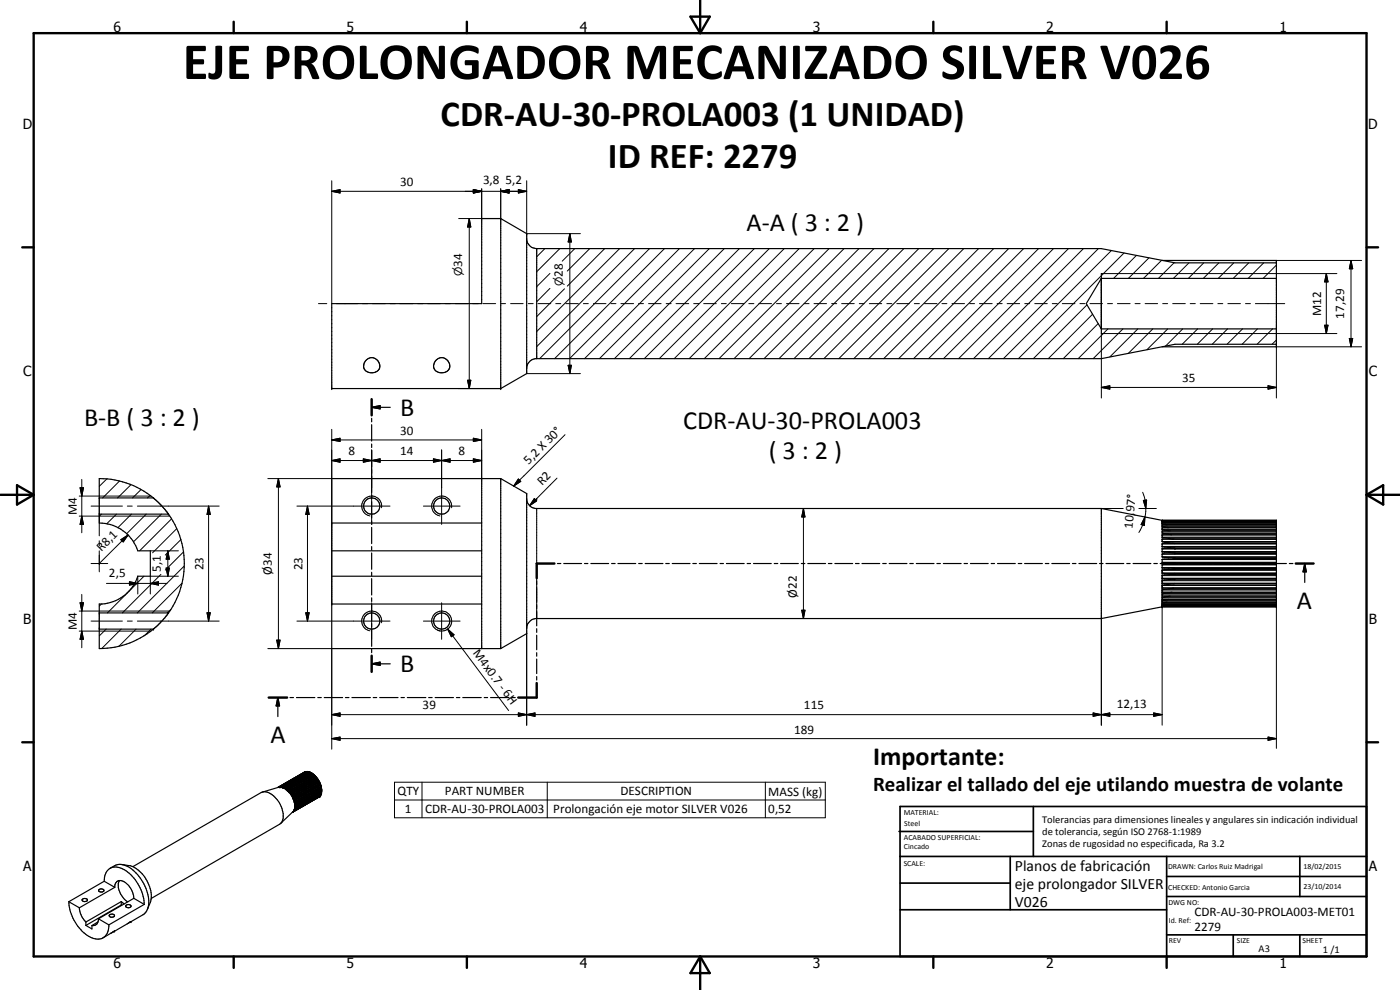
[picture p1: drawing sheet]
<svg xmlns="http://www.w3.org/2000/svg" width="420mm" height="297mm" viewBox="0 0 420 297" stroke-linecap="round" stroke-linejoin="round" font-family="sans-serif">
<g fill="#000">
<circle cx="158.1" cy="70.1" r=".18"/>
<circle cx="383.1" cy="78.1" r=".18"/>
<circle cx="383.1" cy="78.9" r=".18"/>
<circle cx="99.6" cy="116.6" r=".18"/>
<circle cx="150.3" cy="116.6" r=".18"/>
<circle cx="383.1" cy="104.1" r=".18"/>
<circle cx="50.6" cy="154.3" r=".18"/>
<circle cx="348.8" cy="156.1" r=".18"/>
<circle cx="348.8" cy="156.4" r=".18"/>
<circle cx="348.8" cy="156.6" r=".18"/>
<circle cx="348.8" cy="156.9" r=".18"/>
<circle cx="348.8" cy="157.5" r=".18"/>
<circle cx="348.8" cy="158.4" r=".18"/>
<circle cx="348.8" cy="156.2" r=".18"/>
<circle cx="349.4" cy="156.4" r=".18"/>
<circle cx="383.1" cy="156.2" r=".18"/>
<circle cx="383.1" cy="156.1" r=".18"/>
<circle cx="383.1" cy="156.4" r=".18"/>
<circle cx="383.1" cy="156.9" r=".18"/>
<circle cx="383.1" cy="157.5" r=".18"/>
<circle cx="348.8" cy="177" r=".18"/>
<circle cx="348.8" cy="176.4" r=".18"/>
<circle cx="348.8" cy="175.7" r=".18"/>
<circle cx="348.8" cy="161.2" r=".18"/>
<circle cx="348.8" cy="163.2" r=".18"/>
<circle cx="348.8" cy="165.5" r=".18"/>
<circle cx="348.8" cy="179.8" r=".18"/>
<circle cx="348.8" cy="171.1" r=".18"/>
<circle cx="348.8" cy="160.5" r=".18"/>
<circle cx="348.8" cy="161.8" r=".18"/>
<circle cx="348.8" cy="164" r=".18"/>
<circle cx="348.8" cy="168.7" r=".18"/>
<circle cx="348.8" cy="177.7" r=".18"/>
<circle cx="348.8" cy="175" r=".18"/>
<circle cx="348.8" cy="174.2" r=".18"/>
<circle cx="348.8" cy="173.5" r=".18"/>
<circle cx="352.6" cy="164.6" r=".18"/>
<circle cx="352.6" cy="167.6" r=".18"/>
<circle cx="352.6" cy="173.6" r=".18"/>
<circle cx="352.6" cy="172.1" r=".18"/>
<circle cx="383.1" cy="176.4" r=".18"/>
<circle cx="383.1" cy="161.7" r=".18"/>
<circle cx="383.1" cy="167.6" r=".18"/>
<circle cx="383.1" cy="170.5" r=".18"/>
<circle cx="383.1" cy="172.1" r=".18"/>
<circle cx="383.1" cy="173.6" r=".18"/>
<circle cx="383.1" cy="166.2" r=".18"/>
<circle cx="383.1" cy="170.4" r=".18"/>
<circle cx="383.1" cy="175" r=".18"/>
<circle cx="383.1" cy="177.7" r=".18"/>
<circle cx="383.1" cy="178.9" r=".18"/>
<circle cx="383.1" cy="164.6" r=".18"/>
<circle cx="383.1" cy="167.8" r=".18"/>
<circle cx="383.1" cy="179.8" r=".18"/>
<circle cx="46" cy="188.8" r=".18"/>
<circle cx="99.6" cy="181.2" r=".18"/>
<circle cx="348.8" cy="180.6" r=".18"/>
<circle cx="348.8" cy="181.9" r=".18"/>
<circle cx="348.8" cy="182" r=".18"/>
<circle cx="348.8" cy="181.7" r=".18"/>
<circle cx="348.8" cy="181.5" r=".18"/>
<circle cx="348.8" cy="181.3" r=".18"/>
<circle cx="348.8" cy="180.3" r=".18"/>
<circle cx="349.4" cy="181.7" r=".18"/>
<circle cx="383.1" cy="182" r=".18"/>
<circle cx="383.1" cy="181.5" r=".18"/>
<circle cx="383.1" cy="181.7" r=".18"/>
<circle cx="84" cy="236.1" r=".18"/>
<circle cx="84.7" cy="236.3" r=".18"/>
<circle cx="85.9" cy="236.9" r=".18"/>
<circle cx="86.3" cy="237.2" r=".18"/>
<circle cx="86.5" cy="236.5" r=".18"/>
<circle cx="86.6" cy="237.5" r=".18"/>
<circle cx="87.2" cy="238.2" r=".18"/>
<circle cx="87.4" cy="237.1" r=".18"/>
<circle cx="87.7" cy="237.5" r=".18"/>
<circle cx="87.8" cy="239.3" r=".18"/>
<circle cx="88" cy="239.6" r=".18"/>
<circle cx="88" cy="237.9" r=".18"/>
<circle cx="88.1" cy="239.8" r=".18"/>
<circle cx="88.3" cy="238.3" r=".18"/>
<circle cx="88.7" cy="239.3" r=".18"/>
<circle cx="88.7" cy="239.2" r=".18"/>
<circle cx="88.8" cy="239.2" r=".18"/>
<circle cx="88.9" cy="239.6" r=".18"/>
<circle cx="91.3" cy="231.7" r=".18"/>
<circle cx="91.5" cy="231.6" r=".18"/>
<circle cx="91.6" cy="231.6" r=".18"/>
<circle cx="91.8" cy="231.5" r=".18"/>
<circle cx="92" cy="231.5" r=".18"/>
<circle cx="92.1" cy="231.5" r=".18"/>
<circle cx="92.3" cy="231.5" r=".18"/>
<circle cx="92.7" cy="231.6" r=".18"/>
<circle cx="92.8" cy="231.6" r=".18"/>
<circle cx="93" cy="231.7" r=".18"/>
<circle cx="93.8" cy="232.3" r=".18"/>
<circle cx="94.2" cy="232.6" r=".18"/>
<circle cx="94.2" cy="232.4" r=".18"/>
<circle cx="94.6" cy="233" r=".18"/>
<circle cx="94.7" cy="232.9" r=".18"/>
<circle cx="94.9" cy="233.1" r=".18"/>
<circle cx="94.9" cy="233.3" r=".18"/>
<circle cx="95" cy="233.3" r=".18"/>
<circle cx="95.2" cy="233.7" r=".18"/>
<circle cx="95.2" cy="233.6" r=".18"/>
<circle cx="95.3" cy="233.7" r=".18"/>
<circle cx="95.5" cy="234.1" r=".18"/>
<circle cx="95.7" cy="234.2" r=".18"/>
<circle cx="95.7" cy="234.6" r=".18"/>
<circle cx="95.8" cy="234.4" r=".18"/>
<circle cx="95.9" cy="239" r=".18"/>
<circle cx="96" cy="238.8" r=".18"/>
<circle cx="96" cy="234.9" r=".18"/>
<circle cx="96.1" cy="235.5" r=".18"/>
<circle cx="96.1" cy="235.1" r=".18"/>
<circle cx="96.1" cy="238.8" r=".18"/>
<circle cx="96.3" cy="236" r=".18"/>
<circle cx="96.3" cy="235.6" r=".18"/>
<circle cx="96.3" cy="238.5" r=".18"/>
<circle cx="96.4" cy="236.1" r=".18"/>
<circle cx="96.4" cy="238.1" r=".18"/>
<circle cx="96.5" cy="237.9" r=".18"/>
<circle cx="96.5" cy="236.4" r=".18"/>
<circle cx="96.5" cy="237.7" r=".18"/>
<circle cx="88" cy="243.4" r=".18"/>
<circle cx="88.2" cy="243.1" r=".18"/>
<circle cx="88.3" cy="240.6" r=".18"/>
<circle cx="88.3" cy="242.8" r=".18"/>
<circle cx="88.4" cy="241" r=".18"/>
<circle cx="88.5" cy="242" r=".18"/>
<circle cx="88.5" cy="241.6" r=".18"/>
<circle cx="34.4" cy="279.4" r=".18"/>
<circle cx="39.3" cy="276.5" r=".18"/>
</g>
<g fill="none" stroke="#000" stroke-width=".35">
<path d="M150.3 65.6l7.8 4.5v42l-7.8 4.5M150.3 65.6v51M150.3 65.6h-5.7v25.5h-45v25.5h50.7M158.1 72a3.1 3.1 0 0 0 3 2.6M161.1 74.6v33M161.1 74.6h169.4l22.1 4.3h30.5M348.8 78.1h34.3v26h-34.3M330.5 82.1v18M383.1 83.5h-52.6l-4.5 7.6 4.5 7.6h52.6M109.8 108.2a2.35 2.35 0 0 1 3.3-.2 2.35 2.35 0 0 1 .2 3.3 2.55 2.55 0 0 1-4.2-1.5zM111.5 119.8v4.8M130.8 108.2a2.35 2.35 0 0 1 3.3-.2 2.35 2.35 0 0 1 .2 3.3 2.51 2.51 0 0 1-2.6 .5 2.51 2.51 0 0 1-1.6-2.2z"/>
<path d="M383.1 103.3h-30.5l-22.1 4.3h-169.8a3.1 3.1 0 0 0-2.6 2.6M111.5 122.2l2.6-.5v1zM111.5 125.5v1.1M111.5 127.4v4.9M111.5 133.2v1.1M111.5 135.1v4.9M111.5 122.2h5.6M29.8 154.3h20.8M29.8 149.4h16.2M46 149.4a25.6 25.6 0 0 0-16.2-5.8v13.3a12.3 12.3 0 0 1 11.5 8.4h3.8v7.6h-3.8a12.2 12.2 0 0 1-11.5 8.3v13.4a25.5 25.5 0 0 0 16.2-5.8M46 149.4l2.5 2.3 2.1 2.6M50.6 154.3a25.5 25.5 0 0 1 0 29.6"/>
<path d="M99.6 156.9h45M111.5 140.9v1.1M111.5 142.8v4.9M111.5 148.6v1M111.5 150.5v4.9M111.5 156.3v1.1M111.5 158.2v4.9M144.6 143.6v51M150.3 143.6l7.8 4.5v42l-7.8 4.5M150.3 143.6v51M150.3 143.6h-50.7v51h50.7M158.1 150a3.1 3.1 0 0 0 2.6 2.6h169.8"/>
<path d="M330.5 152.6v33M330.5 152.6l18.3 3.5M348.8 156.1h34.3v26h-34.3M348.8 156.2v.1M348.8 158.4v.5M348.8 156.3h.1M348.8 156.6h.1M348.8 158.4h.1M348.8 158.9h.1M348.8 159.9h.1M348.8 156.3l.6 .1M348.8 156.6l1 .3"/>
<path d="M348.8 158.9l2.3 .4M348.8 159.9l2.9 .5M348.9 156.1l.1 .1M383.1 156.4h-34.3v.2M383.1 156.9h-34.3v.3l1.4 .3M383.1 157.5h-34.3v.5l1.9 .3M383.1 159.3h-34.3v.6M383.1 158.3l-34.3 .1M99.6 165.3h45M99.6 172.9h45M111.5 164v1.1M111.5 165.9v4.9"/>
<path d="M111.5 171.7v1.1M111.5 173.6v4.9M111.5 179.4v1.1M161.1 174.3v1.1M161.1 176.3v4.3M166.4 169.1h-5.3v4.4M167.3 169.1h1M169.2 169.1h5.3M175.4 169.1h1M177.3 169.1h5.4M183.5 169.1h1.1M185.5 169.1h5.3"/>
<path d="M191.7 169.1h1M193.6 169.1h5.4M199.8 169.1h1.1M201.7 169.1h5.4M207.9 169.1h1.1M209.9 169.1h5.3M216.1 169.1h1M218 169.1h5.3M224.2 169.1h1M226.1 169.1h5.4M232.4 169.1h1M234.3 169.1h5.3"/>
<path d="M240.5 169.1h1M242.4 169.1h5.4M248.6 169.1h1.1M250.6 169.1h5.3M256.7 169.1h1.1M258.7 169.1h5.3M264.9 169.1h1.1M266.9 169.1h5.3M273 169.1h1.1M275 169.1h5.3M281.2 169.1h1M283.1 169.1h5.3"/>
<path d="M289.3 169.1h1.1M291.2 169.1h5.4M297.5 169.1h1M299.4 169.1h5.3M305.6 169.1h1.1M307.5 169.1h5.3M313.7 169.1h1.1M315.7 169.1h5.3M321.8 169.1h1.1M323.8 169.1h5.3M330 169.1h1M331.9 169.1h5.4"/>
<path d="M338.1 169.1h1.1M340.1 169.1h5.3M346.3 169.1h1M348.2 169.1h5.3M348.8 161.8v.8l3.8 .5M348.8 163.2v.8l3.8 .6M348.8 166.2v.9l3.8 .4-.6 .2-3.2 .1M348.8 167.9l.1 .9 3.7 .2-.6 .3-3.2 .2M348.8 169.5v.8M348.8 174.2v.8M348.8 178.2v.7h34.3M348.8 179.3v.5h34.3"/>
<path d="M348.8 179.3h.1M348.8 178.2h.1M348.8 176.4h.1M348.8 175h.1M348.8 172h34.3M348.8 170.3h.1M348.8 165.5h.1M348.8 166.2h.1M348.8 169.5h.1M348.8 170.3l3.5 .2 .3 .2-3.7 .3-.1 1M348.8 176.4h34.3M348.8 175h34.3"/>
<path d="M348.8 174.2h.1M348.8 165.5l3.5 .4 .3 .1-.1 .2M348.8 172h.1M348.8 161.8h.1M348.8 163.2h.1M348.8 167.8v.1M350.7 179.8l-1.9 .4M351.1 178.9l-2.3 .4M351.7 177.7l-2.9 .5M352.2 176.4l-3.3 .6-.1 .7h34.3M352.5 172l.1 .2-.6 .1-3.2 .3v.9l34.3 .1M352.6 175l-3.7 .6-.1 .8"/>
<path d="M352.6 173.7l-3.8 .5M352.6 173.6v.1M354.4 169.1h1.1M356.3 169.1h5.3M362.5 169.1h1.1M364.5 169.1h5.3M370.7 169.1h1.1M372.6 169.1h5.3M378.8 169.1h1.1M380.7 169.1h5.4M383.1 160.4l-34.3 .1v.7l3.2 .5M383.1 164.6h-33.8h-.5v.9"/>
<path d="M383.1 161.7l-34.3 .1M383.1 163.1l-34.3 .1M383.1 166.2h-34.3M387 169.1h1M388.9 169.1h5.3M391.6 169.1l.4 2.5h-.9zM391.6 169.1v5.7M29.8 183.9h20.8M29.8 188.8h16.2M50.6 183.9l-2.1 2.5-2.5 2.4M99.6 181.2h45M111.5 199.2l2.6-.5v.9z"/>
<path d="M111.5 181.3v4.9M111.5 187.1v1M111.5 189v4.9M111.5 194.8v1M111.5 196.7v4.9M111.5 199.2h5.6M161.1 181.5v1M161.1 183.4v4.4M161.1 188.6v1.1M161.1 190.6v4.3M161.1 195.8v1.1M161.1 197.7v4.4"/>
<path d="M330.5 185.6h-169.8a3.1 3.1 0 0 0-2.6 2.6M348.8 181.9h.1M348.8 181.5h.1M348.8 180.3v.3M348.8 181v.3h34.3M348.8 181.5v.2h34.3M348.8 181.9v.2M348.8 181h.1M348.8 180.6v.1M348.8 182.1l-18.3 3.5M348.8 180.2v.1M348.8 180.7h34.3"/>
<path d="M349 182h-.1M349.4 181.7l-.6 .2M349.8 181.3l-1 .2M350.2 180.7l-1.4 .3M383.1 182h-34.3M80.6 209.3h5.6M83.4 209.3l.5 2.5h-1zM83.4 209.3v5.7M87 209.3h1.1M89 209.3h5.5M95.4 209.3h1M97.3 209.3h5.5"/>
<path d="M103.7 209.3h1M105.6 209.3h5.6M112 209.3h1.1M113.9 209.3h5.6M120.3 209.3h1.1M122.2 209.3h5.6M128.6 209.3h1.1M130.6 209.3h5.5M137 209.3h1M138.9 209.3h5.5M145.3 209.3h1M147.2 209.3h5.5"/>
<path d="M153.6 209.3h1M161.1 203v1M161.1 204.9v4.4h-5.6M83.7 236.2l-4.9 1.5M84.6 236.1l-.9 .1M85.1 236.4h.1M85.5 236.6h.1M85.9 236.9h.1M86 236.3l-.9 .1M86.3 237.2h.1M86.5 236.5l-.7 .3-.3-.2M86.6 237.5v.1"/>
<path d="M87 236.8l-.7 .2-.4-.1M87.2 238.2h.1M87.3 238.4l.2 .2 .8-.3-.7 .5M87.3 238.3v.1M87.4 237.1l-.8 .3-.3-.2M87.6 238.8h.1M87.7 237.4l-.7 .3-.4-.1M87.7 237.4v.1M88 237.9l-.7 .4M88 237.9h.1M88 237.9l-.8 .3M88.4 238.8l-.6 .3-.2-.3"/>
<path d="M88.5 238.7l-.1 .1M88.5 238.7v.1M88.5 238.8h.1M88.9 239.7l-.7 .6M88.9 239.7h.1M88.9 239.6v.1M91.3 231.7l-7.9 4.6M91.6 231.6l-8.2 4.7M92 231.5l-8.3 4.7M92 231.5v.1M92.4 231.6l-.3-.1-8.1 4.6M92.7 231.6l-.3-.1-8 4.7 .6-.1"/>
<path d="M92.7 231.6h.1M93.1 231.8l-.3-.2-8.1 4.7 .8-.1M93.2 231.8h.1M93.2 231.8l-8 4.6M93.2 231.8l.3 .2M93.5 231.9h.1M93.5 231.9l-8 4.7M93.6 231.9l.2 .4M93.9 232.2h.1M93.9 232.2l-8 4.7M94 232.2l.2 .4M94.5 232.9l-.2-.4-8 4.7"/>
<path d="M94.5 232.9h.1M94.5 232.9l.1 .1M94.7 232.9h.1M94.7 232.9l.2 .4M94.7 232.9l-8.1 4.6M94.9 233.3h.1M95 233.3h.1M95 233.3l-8 4.6 .2 .3M95.1 233.3l.4 .9M95.5 234.2h.1M95.5 234.2l.3 .2M95.8 234.4v.1"/>
<path d="M95.8 239.1l-.1 .1M95.8 234.5l.2 .4M95.9 235l.2 .1M96 234.9h.1M96 238.8l-8.3 5M96 234.9l-8 4.7-.2-.3 .7-.5M96.1 235.1v.1M96.1 235.5l.3 .4M96.1 235.2l.1 .3-8.1 4.6-.1-.3 .7-.6M96.2 238.5l-.1 .3-8.1 4.6 .4-.4M96.3 236v.1M96.3 236.1h.1"/>
<path d="M96.3 238.2v.3l-8.1 4.6 .1-.1M96.3 236.5h.1M96.3 236.5l.2 .1M96.4 235.9l-8.1 4.7M96.4 235.9h.1M96.4 236.1h.1M96.4 236.1l.1 .3-8 4.6M96.4 237.8v.3l-8.1 4.7 .5-.6M96.4 236.9l.2 .4-8.1 4.7 .6-.8M96.4 237.4l.1 .3-8 4.7M96.5 236.6h.1M96.5 236.6l.1 .3"/>
<path d="M96.6 236.9h.1M96.6 236.9l-8.1 4.7-.1-.3M36.4 259.4l-1.7 .2-1.6 .9M36.4 259.4a9.5 9.5 0 0 1 6.5 5.3 9.2 9.2 0 0 1 1.1 8.6l-.8 1-3.9 2.3M36.5 259.4l2.2 .3a9.6 9.6 0 0 1 6.6 8.1l.1 .6a7.8 7.8 0 0 1-1.2 4.4M88.1 243.4l-3.9 3.7M88.2 240.3h.1M88.2 240.3l.1 .3M88.3 240.6h.1M88.3 242.9v.1M88.4 242.6h.1M88.4 242.4h.1"/>
<path d="M88.4 241h.1M88.4 240.7v.3M88.5 241.3h-.1M88.5 240.7h-.1M88.6 242.6l-.3 .3M88.9 241.7l-.5 .7M89.1 240.2l-.6 .5M89.1 240.7l-.6 .6M20.6 270.6l3.2 1.8M20.6 270.6a13.2 13.2 0 0 0 6.1 10.4 3.5 3.5 0 0 0 5.7-1.5l.3-2M23.8 272.4a6.5 6.5 0 0 0 2 4.2M24.7 269.9a.81 .81 0 0 1 .9-.4 .81 .81 0 0 1 .6 .8 .89 .89 0 0 1-1.5-.4z"/>
<path d="M25.8 276.6v1.1M25.8 277.7l1.8 1v-1M29.4 276.6l-1.8 1.1M29.5 275.7l3.2 1.8M29.5 275.7v.7a1.59 1.59 0 0 1-1.9 1.3M29.7 266.9a.81 .81 0 0 1 .9-.3 .81 .81 0 0 1 .5 .8 .99 .99 0 0 1-1.5-.2zM31.3 264.4l-10.7 6.2M31.3 264.4a3.5 3.5 0 0 1 1.2-3.5 3.5 3.5 0 0 1 3.8-.4 12.9 12.9 0 0 1 7 10.9M31.3 264.4l3.1 1.8M32.8 274.6a.81 .81 0 0 1 .9-.4 .81 .81 0 0 1 .6 .8 .89 .89 0 0 1-1.5-.4zM33.9 279.6l-3 1.8M34.1 279.5l-.2 .1"/>
<path d="M34.3 279.4h.1M34.3 279.4l-.1 .1M34.3 279.4l-.4 .2M34.4 266.2l-10.6 6.2M34.4 266.2a1.79 1.79 0 0 1 1.1-1.9 1.79 1.79 0 0 1 2.1 .5 6.4 6.4 0 0 1 2.6 4.7M35.8 264.2a5.4 5.4 0 0 0 2.2 6.2l.3 .2M36.4 270.5v1M36.4 270.5l-10.6 6.1M36.4 271.5l-10.6 6.2M36.4 271.5l.1 .1M36.4 270.5l.9 .7M37.8 271.6a.79 .79 0 0 1 .9-.3 .79 .79 0 0 1 .6 .8l-.2 .1a.82 .82 0 0 1-1.4-.5z"/>
<path d="M39 276.7l-.1 .1M39.3 276.6l-5 2.8M39.3 276.5l-.1 .1M39.3 276.5l-.2 .1M39.3 276.5v.1M39.9 260l38.5-22.2a3.6 3.6 0 0 1 4.1 1.4 7.2 7.2 0 0 1 2.1 7.4l-.7 .7-38.5 22.3M40.2 269.5l3.1 1.9M40.2 269.5l-10.7 6.2M43.3 271.4l-10.6 6.1"/>
<circle cx="111.6" cy="151.8" r="2.43"/>
<circle cx="132.6" cy="151.9" r="2.44"/>
<circle cx="111.6" cy="186.3" r="2.42"/>
<circle cx="132.6" cy="186.3" r="2.42"/>
</g>
<g fill="none" stroke="#000" stroke-width=".3">
<path d="M99.6 57.4l2.5-.5v1zM99.6 54.2v36.8M99.6 57.4h58.5M142.1 56.9l2.5 .5-2.5 .5zM144.6 56.6v9M150.3 57.4l2.5-.5v1zM150.3 56.6v9h-12.6M155.6 56.9l2.5 .5-2.5 .5zM158.1 54.2v15.9h16.1M140.8 65.6l.5 2.5h-1zM140.8 65.6v51M163.5 74.6l-2.4 2.4"/>
<path d="M168 74.6l-6.9 6.9M171 70.1l.5 2.5h-1zM171 70.1v42M172.5 74.6l-3.8 3.8M177 74.6l-6.7 6.7M181.5 74.6l-11.2 11.3M186 74.6l-24.9 24.9M190.4 74.6l-29.3 29.4M194.9 74.6l-32.9 33M199.4 74.6l-33 33M203.9 74.6l-33 33M208.4 74.6l-33 33"/>
<path d="M212.9 74.6l-33 33M217.4 74.6l-33 33M221.9 74.6l-33 33M226.4 74.6l-33 33M230.9 74.6l-33 33M235.4 74.6l-33.1 33M239.8 74.6l-33 33M244.3 74.6l-32.9 33M248.8 74.6l-33 33M253.3 74.6l-33 33M257.8 74.6l-33 33M262.3 74.6l-33 33"/>
<path d="M266.8 74.6l-33 33M271.3 74.6l-33 33M275.7 74.6l-32.9 33M280.2 74.6l-32.9 33M284.8 74.6l-33.1 33M289.3 74.6l-33.1 33M293.7 74.6l-33 33M298.2 74.6l-33 33M302.7 74.6l-33 33M307.2 74.6l-33 33M311.7 74.6l-33 33M316.2 74.6l-33 33"/>
<path d="M320.7 74.6l-33 33M325.2 74.6l-33 33M329.6 74.6l-33 33M333.5 75.2l-32.4 32.4M337.3 75.9l-31.7 31.7M341.1 76.6l-6.9 6.9M344.8 77.3l-6.1 6.2M348.6 78.1l-5.4 5.4M352.4 78.8l-4.7 4.7M356.8 78.9l-4.6 4.6M361.3 78.9l-4.7 4.6M365.8 78.9l-4.7 4.6"/>
<path d="M370.3 78.9l-4.7 4.6M374.8 78.9l-4.7 4.6M379.3 78.9l-4.7 4.6M383.1 79.5l-4 4M383.1 78.1h25.5M405.5 78.1l.5 2.5h-1.1zM405.5 78.1v26M95.6 91.1h2.5M101 91.1h6.3M108.8 91.1h1.5M111.8 91.1h3.8M117.1 91.1h1.5"/>
<path d="M120.1 91.1h3.8M125.4 91.1h1.5M128.4 91.1h3.8M133.7 91.1h1.5M136.7 91.1h3.8M141.9 91.1h1.6M144.9 91.1h3.8M150.2 91.1h1.5M153.2 91.1h3.8M158.5 91.1h1.5M161.5 91.1h3.8M165 86.5l-3.9 4.1"/>
<path d="M165 82l-3.9 4M166.8 91.1h1.5M169.4 86.7l-8.3 8.3M169.8 91.1h3.8M175.1 91.1h1.5M178.1 91.1h3.8M183.3 91.1h1.6M186.3 91.1h3.8M191.6 91.1h1.5M194.6 91.1h3.8M199.9 91.1h1.5M202.9 91.1h3.8"/>
<path d="M208.2 91.1h1.5M211.2 91.1h3.8M216.5 91.1h1.5M219.5 91.1h3.8M224.7 91.1h1.6M227.7 91.1h3.9M233 91.1h1.5M236 91.1h3.8M241.3 91.1h1.5M244.3 91.1h3.8M249.6 91.1h1.5M252.6 91.1h3.8"/>
<path d="M257.9 91.1h1.5M260.9 91.1h3.7M266.1 91.1h1.6M269.1 91.1h3.8M274.4 91.1h1.5M277.4 91.1h3.8M282.7 91.1h1.5M285.7 91.1h3.8M291 91.1h1.5M294 91.1h3.8M299.2 91.1h1.6M302.2 91.1h3.8"/>
<path d="M307.5 91.1h1.5M310.5 91.1h3.8M315.8 91.1h1.5M318.8 91.1h3.8M324.1 91.1h1.5M326.2 91.5l-16.1 16.1M327.1 91.1h3.8M327.9 94.3l-13.3 13.3M329.6 97.1l-10.5 10.5M330.5 82.1h70.7M332.4 91.1h1.5M332.5 98.7l-8.9 8.9"/>
<path d="M335.4 91.1h3.8M337 98.7l-8.9 8.9M340.6 91.1h1.6M341.5 98.7l-8.4 8.4M343.7 91.1h3.7M346 98.7l-7.4 7.3M348.9 91.1h1.5M350.5 98.7l-6.3 6.2M351.9 91.1h3.8M355 98.7l-5.3 5.2M357.2 91.1h1.5M359.4 98.7l-4.6 4.6"/>
<path d="M360.2 91.1h3.8M363.9 98.7l-4.6 4.6M365.5 91.1h1.5M368.4 98.7l-4.6 4.6M368.5 91.1h3.8M372.9 98.7l-4.7 4.6M373.8 91.1h1.5M376.8 91.1h8.8M377.4 98.7l-4.6 4.6M381.9 98.7l-4.6 4.6M383.1 98.7v20.7M397.5 97.6h1.1l-.6 2.5z"/>
<path d="M398 82.1l.6 2.5h-1.1zM398 82.1v18M137.7 116.6h12.6M140.3 114.1h1l-.5 2.5zM158.1 112.1h16.1M170.5 109.6h1l-.5 2.5zM330.5 116.2l2.6-.5v1.1zM330.5 116.2h52.6M380.6 115.7l2.5 .5-2.5 .6zM383.1 102l-1.3 1.3M383.1 104.1h25.5M401.2 100.1h-70.7v19.3"/>
<path d="M404.9 101.6h1.1l-.5 2.5zM99.6 138.2l2.5-.5v1zM99.6 132l2.5-.5v1zM99.6 128.8v52.4M99.6 138.2h45M99.6 132h45M109 137.7l2.5 .5-2.5 .5zM111.5 138.2l2.6-.5v1zM111.5 135v22.4M130.1 137.7l2.4 .5-2.4 .5zM132.5 138.2l2.6-.5v1zM132.5 135v22.4"/>
<path d="M142.1 137.7l2.5 .5-2.5 .5zM142.1 131.5l2.5 .5-2.5 .5zM144.6 128.8v14.8M169.6 130.4l-15.4 15.4M23.8 148.8h21.5M23.8 154.9h5.9M24 146.3h1l-.5 2.5zM24.5 154.9l.5 2.5h-1zM24.5 143.8v16.1M27.3 151.8h9.4M29.8 154.9h21.2M29.8 154.4v6.4"/>
<path d="M30.4 154.3l-.6 .6M32 143.7l-2.2 2.2M35 154.3l-3 2.8M35.9 144.3l-5.1 5.1M38.2 151.8h1.5M39.3 145.5l-4 3.9M39.4 154.3l-4 4M41.2 151.8h24.6M42.3 146.9l-2.5 2.5M43.9 154.3l-5.9 5.8M45 148.7l-.7 .7M48.4 154.3l-8.4 8.3"/>
<path d="M51.5 155.7l-9.6 9.6M53 158.6l-7.2 7.3M62.6 151.8l.5 2.5h-1zM62.6 151.8v34.6M80.4 143.6h19.2M83.6 143.6l.5 2.5h-1.1zM83.6 143.6v51M89.1 151.8h27.9M92.3 151.8l.5 2.5h-1zM92.3 151.8v34.6M114.5 152.4a3 3 0 0 0-2.5-3.5 3 3 0 0 0-3.4 2.5 3 3 0 0 0 2.4 3.4M127.1 151.8h11"/>
<path d="M135.5 152.4a3 3 0 0 0-2.4-3.5 3 3 0 0 0-3.5 2.4 3 3 0 0 0 2.4 3.5M155.6 143.7l.7 .7-2.1 1.4zM160.3 149.6l.8 .7-2.1 1.4zM161.1 149.6h.1M161.1 152.6v33M161.1 149.6l-2.1 2.1M167.2 143.5l-6.1 6.1M241.1 152.6l.5 2.5h-1zM241.1 152.6v33M330.5 152.6h6.6M341.8 152.6h5.2M342.9 147.7a11.2 11.2 0 0 1 1 4.9"/>
<path d="M343.1 150.2l1-.2-.2 2.6zM343.6 155.1l-.2 2.5-.9-.2zM343.6 155.1a13.4 13.4 0 0 1-1.8 4.7M343.9 152.6l-.3 2.5M348.8 156.1h34.3M348.8 156.3h34.3M348.8 156.4h34.3M348.8 156.6h34.3M348.8 156.9h34.3M348.8 157.2h34.3M348.8 157.5h34.3M348.8 157.9h34.3"/>
<path d="M348.8 158.4h34.3M348.8 158.8h34.3M348.8 159.4h34.3M348.8 159.9h34.3M349.4 156.8h33.7M349.4 157.4h33.7M349.4 158.1h33.7M349.4 159h33.7M24.5 178.4v16M27.3 169.1h5M29.8 169.1h.1M29.8 162.3v1.4"/>
<path d="M29.8 165.3v6.3M32 175h18.1M36.3 161.9l2.1-1.4-1.4 2.1zM38.4 160.5l-8.6 8.6M38.9 174.5l2.4 .5-2.4 .6zM41.3 172.9v5.3M43.2 172.9l-11 11M45.1 175l2.5-.5v1.1zM45.1 165.3h8.4M48.3 172.3l-11.6 11.6M49.9 170.4h.9l-.4 2.5zM50.4 165.3l.4 2.5h-.9z"/>
<path d="M50.4 165.3v7.6M53.5 172.9h-8.4v5.3M54.3 161.9l-4.7 4.6M54.6 175l-8.9 8.9M55.1 165.6l-5.5 5.5M55.3 169.8l-14.1 14.1M348.8 179.8h34.3M348.8 179.4h34.3M348.8 178.8h34.3M348.8 178.3h34.3M348.8 177.7h34.3M348.8 177h34.3"/>
<path d="M348.8 176.4h34.3M348.8 175.7h34.3M348.8 175h34.3M348.8 174.2h34.3M348.8 173.5h34.3M348.8 172.7h34.3M348.8 171.9h34.3M348.8 171.1h34.3M348.8 160.5h34.3M348.8 161.2h34.3M348.8 161.8h34.3M348.8 162.5h34.3"/>
<path d="M348.8 163.2h34.3M348.8 164h34.3M348.8 164.7h34.3M348.8 165.5h34.3M348.8 166.3h34.3M348.8 167h34.3M348.8 167.9h34.3M348.8 169.5h34.3M348.8 168.7h34.3M349.4 179.2h33.7M349.4 178.1h33.7M349.4 176.8h33.7"/>
<path d="M349.4 175.5h33.7M349.4 174h33.7M349.4 172.5h33.7M349.4 170.9h33.7M349.4 170.4h33.7M349.4 160.1h33.7M349.4 161.3h33.7M349.4 162.7h33.7M349.4 164.1h33.7M349.4 165.7h33.7M349.4 167.2h33.7M349.4 167.8h33.7"/>
<path d="M349.4 168.8h33.7M349.4 169.3h33.7M352 176.5h31.1M352 175.2h31.1M352 173.8h31.1M352 172.3h31.1M352 170.8h31.1M352 161.7h31.1M352 163h31.1M352 164.4h31.1M352 165.9h31.1M352 167.4h31.1"/>
<path d="M352 167.7h31.1M352 168.9h31.1M352 169.3h31.1M352.6 173.6h30.5M352.6 172.1h30.5M352.6 170.6h30.5M352.6 164.6h30.5M352.6 166h30.5M352.6 167.6h30.5M352.6 169.1h30.5M383.1 170.3h-34.3v47.3M23.8 183.3h27.2"/>
<path d="M23.8 189.4h21.5M24 180.8h1l-.5 2.5zM24.5 189.4l.5 2.4h-1zM27.3 186.4h9.4M30.5 181.2l-.7 .7M31.9 188.8l-2.1 2M36.4 188.8l-5.8 5.8M38.2 186.4h1.5M40.8 188.8l-5.1 5.1M41.2 186.4h24.6M45.3 188.8l-1.8 1.8M51.2 182.9l-1 1"/>
<path d="M62.1 183.9h1l-.5 2.5zM80.4 194.6h19.2v30.2M83 192.1h1.1l-.5 2.5zM89.1 186.4h27.9M91.8 183.9h1l-.5 2.5zM111.5 180.8v11M114.5 186.9a2.99 2.99 0 0 0-2.4-3.5 2.99 2.99 0 0 0-3.5 2.4 2.99 2.99 0 0 0 2.4 3.5M127.1 186.4h11M131.3 189.1l.8 .2M132 189.3a2.99 2.99 0 0 1-2-4.6 2.99 2.99 0 0 1 5 0 2.99 2.99 0 0 1-2 4.6l-.3 .1M132.1 189.3l.3 .1M132.5 180.8v11"/>
<path d="M134.4 188.8l1.9 1.7-.8 .6zM134.4 188.8l18.2 24.4M158.1 190.1v27.5M240.6 183.1h1l-.5 2.5zM330.5 185.6v32M348.8 182h34.3M348.8 181.9h34.3M348.8 181.7h34.3M348.8 181.5h34.3M348.8 181.3h34.3v43.2M348.8 181h34.3M348.8 180.6h34.3"/>
<path d="M348.8 180.3h34.3M349.4 181.4h33.7M349.4 180.8h33.7M349.4 180.1h33.7M99.6 214.4l2.5-.5v1zM99.6 214.4h249.2M155.6 213.9l2.5 .5-2.5 .5zM155.6 213.9v1l5-1v1zM158.1 214.4l2.5-.5v1zM328.1 213.9l2.4 .5-2.4 .5zM330.5 214.4l2.6-.5v1zM346.2 213.9l2.6 .5-2.6 .5z"/>
<path d="M87.9 239.1l7.9-4.6-8.1 4.6M88.2 239.7l7.9-4.5-8.1 4.6M91.5 231.6l-8.1 4.7M91.6 231.6l-8.1 4.6M91.8 231.5l-8.1 4.7M91.9 231.5l-8 4.6M92.1 231.5l-8 4.6 7.9-4.6M92.3 231.5l-8.1 4.6M92.3 231.5l-7.9 4.6M92.5 231.5l-8.1 4.7M92.7 231.6l-8.1 4.6M92.7 231.6l-8 4.6"/>
<path d="M92.8 231.6l-8.1 4.7M93 231.7l-7.9 4.6M93 231.6l-8.1 4.7M93.2 231.8l-8.1 4.6M93.4 231.8l-8.1 4.7M93.4 231.9l-7.9 4.6M93.6 231.9l-8.1 4.7M93.8 232.3l-7.3 4.2M93.8 232.2l-7.9 4.5M93.8 232.1l-8.1 4.7M94 232.2l-8.1 4.7M94.2 232.6l-7.3 4.2"/>
<path d="M94.2 232.4l-7.9 4.6M94.2 232.4l-8.1 4.6M94.3 232.5l-8 4.7M94.5 232.9l-7.3 4.2M94.5 232.7l-8.1 4.7M94.6 233l-7.2 4.1M94.6 232.8l-8 4.6M94.7 232.9l-8.1 4.7M94.9 233.3l-7.4 4.2M94.9 233.3l-7.2 4.1M94.9 233.2l-7.9 4.5M94.9 233.1l-8.1 4.6"/>
<path d="M95.1 233.3l-8.1 4.7M95.2 233.7l-7.2 4.2M95.2 233.7l-7.4 4.2M95.2 233.5l-8 4.7M95.2 233.7l-7.3 4.3M95.2 233.6l-7.9 4.5M95.3 233.7l-7.9 4.6M95.4 233.7l-8.1 4.7M95.5 234.1l-7.2 4.2M95.5 234.2l-7.3 4.2M95.5 234l-7.9 4.6M95.5 233.9l-8.1 4.7"/>
<path d="M95.6 234.1l-7.9 4.7M95.7 234.2l-8.1 4.6M95.7 234.6l-7.2 4.2M95.8 239.1l-8.1 4.7M95.8 234.6l-7.3 4.3M95.9 234.6l-7.9 4.6M95.9 239l-8.2 4.8M95.9 235.1l-7.1 4.1M95.9 234.7l-8.1 4.6M96 235.1l-7.3 4.2M96 234.9l-8 4.7M96.1 235.5l-7.2 4.1"/>
<path d="M96.1 238.8l-8.1 4.7M96.2 235.6l-7.4 4.2M96.2 238.6l-8.1 4.8M96.2 238.5l-7.9 4.6M96.2 235.4l-8.1 4.7M96.3 235.6l-8 4.6M96.3 238.5l-8.1 4.6M96.3 236.1l-7.3 4.2M96.3 235.6l-8.1 4.7M96.3 238.3l-7.9 4.5M96.3 236.5l-7.2 4.2M96.4 238.3l-8.1 4.7"/>
<path d="M96.4 235.9l-8.1 4.7M96.4 238.1l-8.1 4.7M96.4 236.1l-8.1 4.7M96.5 237.9l-8.1 4.7M96.5 237.9l-8 4.5M96.5 236.6l-8 4.6M96.5 236.4l-8.1 4.6M96.5 237.7l-8.1 4.7M96.5 237.5l-7.9 4.6M96.5 236.6l-8.1 4.7M96.6 237.5l-8.1 4.7M96.6 237.3l-8.1 4.7"/>
<path d="M96.6 237.1l-8.1 4.7M96.6 237l-8 4.6M96.6 236.9l-8.1 4.7M99.6 221.6l2.5-.5v1zM99.6 221.6h283.5M118.4 234.7h129.3v10.7h-129.3zM126.6 234.7v10.7M164.2 234.7v10.7M229.7 234.7v10.7M380.6 221.1l2.5 .5-2.5 .5zM118.4 240h129.3"/>
</g>
<g fill="none" stroke="#000" stroke-width=".71">
<path d="M10.1 9.9h400v277.1h-400zM70.1 6.5v3.4M140.1 6.5v3.4M207.2 5h5.8l-2.9 4.9zM210.1 0v9.9M280.1 6.5v3.4M350.1 6.5v3.4M6.7 74.2h3.4M410.1 74.2h3.5M111.5 119.8v4.8M.1 148.5h10M5.1 145.6l5 2.9-5 2.9z"/>
<path d="M410.1 148.5h10M410.1 148.5l5-2.9v5.8zM166.4 169.1h-5.3v4.4M388.9 169.1h5.3M111.5 196.7v4.9M80.6 209.3h5.6M161.1 204.9v4.4h-5.6M6.7 222.7h3.4M410.1 222.7h3.5M70.1 287v3.4M140.1 287v3.4M210.1 287v10"/>
<path d="M210.1 287l2.9 5h-5.8zM280.1 287v3.4M350.1 287v3.4"/>
</g>
<g fill="none" stroke="#000" stroke-width=".51">
<path d="M269.8 249.5h40.3M270.1 242h140v45h-140zM270.1 257h140M303.2 257v16M310.1 242v15M350.1 257v30M390.1 257v12M270.1 265h33.1M270.1 273h80M350.1 269h60M350.1 263h60M350.1 280.5h60"/>
<path d="M370.1 280.5v6.5M390.1 280.5v6.5"/>
</g>
<g fill="#000">
<path d="M99.6 57.4l2.5-.5v1zM142.1 56.9l2.5 .5-2.5 .5zM150.3 57.4l2.5-.5v1zM155.6 56.9l2.5 .5-2.5 .5zM140.8 65.6l.5 2.5h-1zM171 70.1l.5 2.5h-1zM397.5 97.6h1.1l-.6 2.5zM398 82.1l.6 2.5h-1.1zM405.5 78.1l.5 2.5h-1.1zM140.3 114.1h1l-.5 2.5zM170.5 109.6h1l-.5 2.5zM330.5 116.2l2.6-.5v1.1z"/>
<path d="M380.6 115.7l2.5 .5-2.5 .6zM404.9 101.6h1.1l-.5 2.5zM99.6 138.2l2.5-.5v1zM99.6 132l2.5-.5v1zM109 137.7l2.5 .5-2.5 .5zM111.5 122.2l2.6-.5v1zM111.5 138.2l2.6-.5v1zM130.1 137.7l2.4 .5-2.4 .5zM132.5 138.2l2.6-.5v1zM142.1 137.7l2.5 .5-2.5 .5zM142.1 131.5l2.5 .5-2.5 .5zM24 146.3h1l-.5 2.5z"/>
<path d="M24.5 154.9l.5 2.5h-1zM62.6 151.8l.5 2.5h-1zM83.6 143.6l.5 2.5h-1.1zM92.3 151.8l.5 2.5h-1zM155.6 143.7l.7 .7-2.1 1.4zM160.3 149.6l.8 .7-2.1 1.4zM241.1 152.6l.5 2.5h-1zM343.1 150.2l1-.2-.2 2.6zM343.6 155.1l-.2 2.5-.9-.2zM36.3 161.9l2.1-1.4-1.4 2.1zM38.9 174.5l2.4 .5-2.4 .6zM45.1 175l2.5-.5v1.1z"/>
<path d="M49.9 170.4h.9l-.4 2.5zM50.4 165.3l.4 2.5h-.9zM391.6 169.1l.4 2.5h-.9zM24 180.8h1l-.5 2.5zM24.5 189.4l.5 2.4h-1zM62.1 183.9h1l-.5 2.5zM83 192.1h1.1l-.5 2.5zM91.8 183.9h1l-.5 2.5zM111.5 199.2l2.6-.5v.9zM134.4 188.8l1.9 1.7-.8 .6zM240.6 183.1h1l-.5 2.5zM83.4 209.3l.5 2.5h-1z"/>
<path d="M99.6 214.4l2.5-.5v1zM155.6 213.9l2.5 .5-2.5 .5zM158.1 214.4l2.5-.5v1zM328.1 213.9l2.4 .5-2.4 .5zM330.5 214.4l2.6-.5v1zM346.2 213.9l2.6 .5-2.6 .5zM99.6 221.6l2.5-.5v1zM380.6 221.1l2.5 .5-2.5 .5z"/>
</g>
<text font-size="15.8" x="54.9" y="23.7">EJE PROLONGADOR MECANIZADO SILVER V026</text>
<g font-size="11">
<text x="132.2" y="37.8">CDR-AU-30-PROLA003 (1 UNIDAD)</text>
<text x="182.4" y="50.4">ID REF: 2279</text>
</g>
<g font-size="7.9">
<text x="224" y="69.3">A-A ( 3 : 2 )</text>
<text x="120.1" y="124.7">B</text>
<text x="25.2" y="127.7">B-B ( 3 : 2 )</text>
<text x="205.1" y="128.6">CDR-AU-30-PROLA003</text>
<text x="230.7" y="137.6">( 3 : 2 )</text>
<text x="389.2" y="182.6">A</text>
<text x="120.1" y="201.7">B</text>
<text x="81.1" y="222.8">A</text>
<text x="262" y="229.5">Importante:</text>
</g>
<text font-size="6.3" x="262" y="237.2">Realizar el tallado del eje utilando muestra de volante</text>
<g font-size="4.7">
<text x="304.6" y="261.2">Planos de fabricación</text>
<text x="304.6" y="266.6">eje prolongador SILVER</text>
<text x="304.6" y="272">V026</text>
</g>
<g font-size="4.2">
<text x="34" y="9.6">6</text>
<text x="104" y="9.6">5</text>
<text x="174" y="9.6">4</text>
<text x="244" y="9.6">3</text>
<text x="314" y="9.6">2</text>
<text x="384" y="9.6">1</text>
<text x="6.8" y="38.7">D</text>
<text x="410.6" y="38.7">D</text>
<text x="7" y="112.9">C</text>
<text x="410.8" y="112.9">C</text>
<text x="7" y="187.1">B</text>
<text x="410.8" y="187.1">B</text>
<text x="7" y="261.4">A</text>
<text x="410.8" y="261.4">A</text>
<text x="34" y="290.4">6</text>
<text x="104" y="290.4">5</text>
<text x="174" y="290.4">4</text>
<text x="244" y="290.4">3</text>
<text x="314" y="290.4">2</text>
<text x="384" y="290.4">1</text>
</g>
<g font-size="3.9">
<text x="120.1" y="55.8">30</text>
<text x="145" y="55.3">3,8</text>
<text x="151.7" y="55.3">5,2</text>
<text x="138.7" y="80" transform="rotate(-90 138.7 80)">34</text>
<text x="168.9" y="83.1" transform="rotate(-90 168.9 83.1)">28</text>
<text x="396.5" y="94.8" transform="rotate(-90 396.5 94.8)">M12</text>
<text x="403.4" y="95.6" transform="rotate(-90 403.4 95.6)">17,29</text>
<text x="354.8" y="114.7">35</text>
<text x="120.1" y="130.5">30</text>
<text x="104.6" y="136.7">8</text>
<text x="120.1" y="136.7">14</text>
<text x="137.6" y="136.7">8</text>
<text x="158.7" y="139.5" transform="rotate(-45 158.7 139.5)">5,2 X 30°</text>
<text x="162.7" y="145.9" transform="rotate(-45 162.7 145.9)">R2</text>
<text x="23" y="154.6" transform="rotate(-90 23 154.6)">M4</text>
<text x="339.9" y="158.7" transform="rotate(-85 339.9 158.7)">10,97°</text>
<text x="30.4" y="165.6" transform="rotate(-45 30.4 165.6)">R8,1</text>
<text x="32.7" y="173">2,5</text>
<text x="48.3" y="171.6" transform="rotate(-90 48.3 171.6)">5,1</text>
<text x="61.1" y="171.1" transform="rotate(-90 61.1 171.1)">23</text>
<text x="81.6" y="172.4" transform="rotate(-90 81.6 172.4)">Ø34</text>
<text x="90.8" y="171.1" transform="rotate(-90 90.8 171.1)">23</text>
<text x="239.1" y="179.3" transform="rotate(-90 239.1 179.3)">Ø22</text>
<text x="23" y="189" transform="rotate(-90 23 189)">M4</text>
<text x="141.8" y="196" transform="rotate(53 141.8 196)">M4x0.7 - 6H</text>
<text x="126.8" y="212.9">39</text>
<text x="241.3" y="212.9">115</text>
<text x="335.1" y="212.3">12,13</text>
<text x="238.3" y="220.1">189</text>
<text x="119.3" y="238.6">QTY</text>
<text x="133.5" y="238.6">PART NUMBER</text>
<text x="186.3" y="238.6">DESCRIPTION</text>
<text x="230.6" y="238.8">MASS (kg)</text>
<text x="121.5" y="244">1</text>
<text x="127.6" y="244">CDR-AU-30-PROLA003</text>
<text x="166.1" y="244.1">Prolongación eje motor SILVER V026</text>
<text x="230.6" y="244">0,52</text>
<text x="358.5" y="275">CDR-AU-30-PROLA003-MET01</text>
<text x="358.5" y="279.4">2279</text>
</g>
<g font-size="3.3">
<text x="138.7" y="82.8" transform="rotate(-90 138.7 82.8)">n</text>
<text x="168.9" y="85.9" transform="rotate(-90 168.9 85.9)">n</text>
</g>
<g font-size="3.1">
<text x="312.7" y="246.8">Tolerancias para dimensiones lineales y angulares sin indicación individual</text>
<text x="312.7" y="250.4">de tolerancia, según ISO 2768-1:1989</text>
<text x="312.7" y="254">Zonas de rugosidad no especificada, Ra 3.2</text>
<text x="377.7" y="285.6">A3</text>
<text x="397" y="285.9">1 /1</text>
</g>
<g font-size="2.4">
<text x="271.2" y="244.4">MATERIAL:</text>
<text x="271.3" y="252">ACABADO SUPERFICIAL:</text>
<text x="271.4" y="247.9">Steel</text>
<text x="271.3" y="254.6">Cincado</text>
<text x="271.2" y="259.7">SCALE:</text>
<text x="350.6" y="260.8">DRAWN: Carlos Ruiz Madrigal</text>
<text x="391.2" y="260.6">18/02/2015</text>
<text x="350.6" y="267">CHECKED: Antonio Garcia</text>
<text x="391.2" y="266.7">23/10/2014</text>
<text x="350.6" y="271.4">DWG NO:</text>
<text x="350.8" y="276.9">Id. Ref:</text>
<text x="350.8" y="282.8">REV</text>
<text x="371.2" y="282.9">SIZE</text>
<text x="390.9" y="282.9">SHEET</text>
</g>
</svg>
